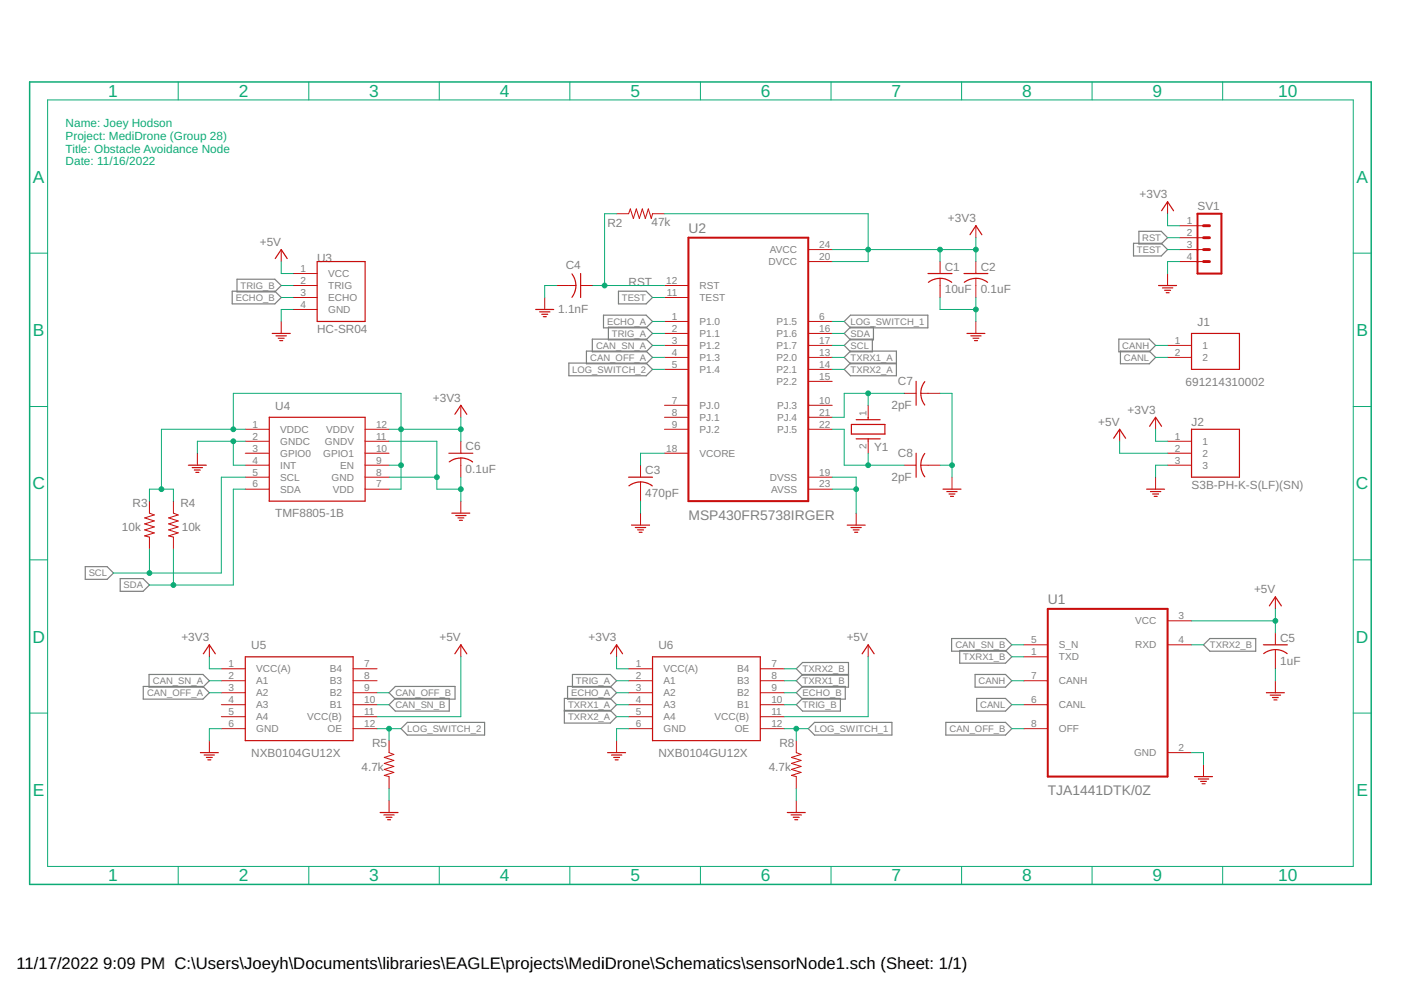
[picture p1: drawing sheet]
<svg xmlns="http://www.w3.org/2000/svg" width="297mm" height="210mm" viewBox="0 0 297 210" stroke-linecap="round" stroke-linejoin="round" font-family="sans-serif">
<g fill="none" stroke="#808080" stroke-width=".25">
<path d="M50.2 59.2h8.1l1.3 1.3-1.3 1.4h-8.1zM240.3 51.6h5.9l1.3 1.3-1.3 1.4h-5.9zM241.5 49h4.7l1.3 1.4-1.3 1.3h-4.7zM49.2 61.7h9.1l1.3 1.4-1.3 1.3h-9.1zM120.6 77h16.4l1.3 1.3-1.3 1.4h-16.4zM124.3 74.4h12.7l1.3 1.4-1.3 1.3h-12.7zM125.6 71.9h11.4l1.3 1.3-1.3 1.4h-11.4zM128 66.8h9l1.3 1.4-1.3 1.3h-9zM129 69.4h8l1.3 1.3-1.3 1.4h-8zM131.1 61.7h5.9l1.3 1.4-1.3 1.3h-5.9zM179 73.2l1.3-1.3h4.7v2.7h-4.7zM179 70.7l1.3-1.3h4.9v2.7h-4.9z"/>
<path d="M179 68.2l1.3-1.4h16.4v2.7h-16.4zM190.1 77h-9.8l-1.3 1.3 1.3 1.4h9.8v-5.3h-9.8l-1.3 1.4 1.3 1.3h9.8M237.2 71.9h6.5l1.3 1.3-1.3 1.4h-6.5zM237.6 74.4h6.1l1.3 1.4-1.3 1.3h-6.1zM18.1 120.1h4.6l1.4 1.4-1.4 1.3h-4.6zM25.5 122.7h4.8l1.4 1.3-1.4 1.4h-4.8zM201.8 135.4h11.4l1.3 1.3-1.3 1.4h-11.4zM203.5 137.9h9.7l1.3 1.4-1.3 1.3h-9.7zM255.2 136.7l1.3-1.3h9.7v2.7h-9.7zM30.4 145.5h12.6l1.4 1.4-1.4 1.3h-12.6zM31.6 143h11.4l1.4 1.3-1.4 1.4h-11.4zM82.5 149.4l1.3-1.3h11.4v2.7h-11.4z"/>
<path d="M82.5 146.9l1.3-1.4h12.7v2.7h-12.7zM85 154.5l1.4-1.3h16.3v2.7h-16.3zM119.7 150.6h9.7l1.3 1.4-1.3 1.3h-9.7v-5.2h9.7l1.3 1.3-1.3 1.4h-9.7M120.3 145.5h9.1l1.3 1.4-1.3 1.3h-9.1zM121.4 143h8l1.3 1.3-1.3 1.4h-8zM168.8 149.4l1.4-1.3h8v2.7h-8zM168.8 146.9l1.4-1.4h9v2.7h-9zM171.4 154.5l1.3-1.3h16.4v2.7h-16.4zM179.9 143h-9.7l-1.4 1.3 1.4 1.4h9.7v-5.2h-9.7l-1.4 1.3 1.4 1.4h9.7M200.5 153.2h12.7l1.3 1.3-1.3 1.4h-12.7zM206.7 143h6.5l1.3 1.3-1.3 1.4h-6.5zM207.1 148.1h6.1l1.3 1.3-1.3 1.4h-6.1z"/>
</g>
<path d="M146 50.4h25.4v55.9h-25.4zM253.9 45.3h5.1v12.7h-5.1zM222.1 129.1h25.4v35.6h-25.4z" fill="none" stroke="#c90d0c" stroke-width=".42"/>
<g fill="none" stroke="#c90d0c" stroke-width=".21">
<path d="M59.6 52.9v2.6M62.2 58h5M130.7 45.3h2.6l.3-1 .7 2 .6-2 .7 2 .6-2 .6 2 .7-2 .6 2 .2-1h2.6M171.4 52.9h5M171.4 55.5h5M199.3 55.5v2.5M199.3 59v4.1M206.9 47.9v2.5M206.9 55.5v2.5M206.9 59v4.1M247.5 42.8v2.5M247.5 58v2.5"/>
<path d="M250.1 52.9h5.1M250.1 55.5h5.1M250.1 47.9h5.1M250.1 50.4h5.1M59.6 68.2v2.5M62.2 60.5h5M62.2 63.1h5M62.2 65.6h5M115.5 63.1v2.5M118 60.5h4.1M123.1 60.5h2.5M140.9 60.5h5.1"/>
<path d="M140.9 63.1h5.1M140.9 68.2h5.1M140.9 70.7h5.1M140.9 73.2h5.1M140.9 75.8h5.1M140.9 78.3h5.1M171.4 68.2h5M171.4 70.7h5M171.4 73.2h5M171.4 75.8h5M171.4 78.3h5M206.9 68.2v2.5"/>
<path d="M247.5 73.2h5.1M247.5 75.8h5.1M41.8 96.1v2.5M52 91h5.1M52 96.1h5.1M52 93.6h5.1M52 98.6h5.1M77.4 91h5.1M77.4 96.1h5.1M77.4 93.6h5.1M77.4 98.6h5.1M97.7 85.9v2.6"/>
<path d="M97.7 93.6v2.5M97.7 97.1v4.1M135.8 98.6v2.6M140.9 85.9h5.1M140.9 88.5h5.1M140.9 91h5.1M140.9 96.1h5.1M171.4 85.9h5M171.4 88.5h5M171.4 91h5M171.4 80.9h5M184.1 85.9v2.6"/>
<path d="M184.1 93.6v2.5M191.7 98.6h2.5M191.7 83.4h2.5M195.2 98.6h4.1M195.2 83.4h4.1M237.4 91v2.6M245 88.5v2.5M247.5 96.1h5.1M247.5 93.6h5.1M247.5 98.6h5.1M31.7 106.3v2.5l1 .4-2 .6 2 .6-2 .7 2 .6-2 .7 2 .6-2 .6 1 .3v2.5M36.8 106.3v2.5l1 .4-2 .6 2 .6-2 .7 2 .6-2 .7 2 .6-2 .6 1 .3v2.5"/>
<path d="M52 101.2h5.1M52 103.7h5.1M77.4 101.2h5.1M77.4 103.7h5.1M97.7 106.3v2.5M135.8 102.2v4.1M135.8 108.8v2.5M171.4 101.2h5M171.4 103.7h5M181.5 108.8v2.5M201.8 101.2v2.5M245 101.2v2.5"/>
<path d="M44.4 136.7v2.6M97.7 136.7v2.6M130.7 136.7v2.6M184.1 136.7v2.6M217.1 136.7h5M217.1 139.3h5M247.5 136.7h5.1M247.5 131.6h5.1M270.4 126.6v2.5M270.4 134.2v2.5M270.4 137.7v4.1M44.4 157v2.6"/>
<path d="M46.9 144.3h5.1M46.9 149.4h5.1M46.9 154.5h5.1M46.9 141.8h5.1M46.9 146.9h5.1M46.9 152h5.1M74.9 144.3h5M74.9 149.4h5M74.9 154.5h5M74.9 141.8h5M74.9 146.9h5M74.9 152h5"/>
<path d="M82.5 157v2.6l1 .4-2 .6 2 .6-2 .7 2 .6-2 .6 2 .7-2 .6 1 .3v2.5M130.7 157v2.6M133.3 144.3h5M133.3 149.4h5M133.3 154.5h5M133.3 141.8h5M133.3 146.9h5M133.3 152h5M161.2 144.3h5.1M161.2 149.4h5.1M161.2 154.5h5.1M161.2 141.8h5.1"/>
<path d="M161.2 146.9h5.1M161.2 152h5.1M168.8 157v2.6l1 .4-2 .6 2 .6-2 .7 2 .6-2 .6 2 .7-2 .6 1 .3v2.5M217.1 144.3h5M217.1 149.4h5M217.1 154.5h5M247.5 159.6h5.1M270.4 144.3v2.6M82.5 169.7v2.6M168.8 169.7v2.6M255.2 162.1v2.6"/>
</g>
<g fill="none" stroke="#c90d0c" stroke-width=".25">
<path d="M58.4 54.8l1.2-1.9 1.3 1.9M67.2 55.5h10.2v12.7h-10.2zM121.3 58.1l.5 .9 .3 1.5M123.1 58v5.1M196.8 58h5M196.8 59.9a4 4 0 0 1 5 0M204.4 58h5M204.4 59.9a4 4 0 0 1 5 0M205.7 49.8l1.2-1.9 1.3 1.9M246.3 44.7l1.2-1.9 1.3 1.9M57.7 70.7h3.8M58.5 71.2h2.2"/>
<path d="M59 71.7h1.2M59.3 72.2h.6M113.6 65.6h3.8M114.4 66.1h2.2M114.9 66.6h1.2M115.2 67.1h.6M122.1 60.5l-.3 1.6-.5 .9M205 70.7h3.8M205.8 71.2h2.2M206.3 71.7h1.2M206.6 72.2h.6M245.6 60.5h3.8"/>
<path d="M246.5 61h2.1M246.9 61.6h1.3M247.2 62.1h.7M252.6 70.7h10.2v7.6h-10.2zM39.9 98.6h3.9M40.7 99.1h2.2M41.2 99.7h1.3M57.1 88.5h20.3v17.8h-20.3zM95.2 96.1h5M95.2 97.9a4 4 0 0 1 5 0M96.4 87.8l1.3-1.9 1.3 1.9M180.5 90h7.1v2h-7.1z"/>
<path d="M181.5 89h5.1M181.5 93h5.1M184.1 88.5v.5M184.1 93v.6M194.2 80.9v5M194.2 96.1v5.1M196.1 80.9a4 4 0 0 0 0 5M196.1 96.1a4 4 0 0 0 0 5M236.1 92.9l1.3-1.9 1.3 1.9M243.7 90.4l1.3-1.9 1.3 1.9M252.6 91h10.2v10.2h-10.2zM41.5 100.2h.7"/>
<path d="M95.8 108.8h3.8M96.6 109.3h2.2M97.1 109.8h1.2M97.4 110.3h.6M133.3 101.2h5M133.3 103a4 4 0 0 1 5 0M133.9 111.3h3.8M134.7 111.8h2.2M135.2 112.4h1.2M135.5 112.9h.6M179.6 111.3h3.8M180.4 111.8h2.2"/>
<path d="M180.9 112.4h1.2M181.2 112.9h.6M199.9 103.7h3.9M200.7 104.2h2.2M201.2 104.7h1.3M201.5 105.2h.7M243.1 103.7h3.8M243.9 104.2h2.2M244.4 104.7h1.2M244.7 105.2h.6M43.1 138.6l1.3-1.9 1.3 1.9M52 139.3h22.9v17.7h-22.9z"/>
<path d="M96.4 138.6l1.3-1.9 1.3 1.9M129.5 138.6l1.2-1.9 1.3 1.9M138.3 139.3h22.9v17.7h-22.9zM182.8 138.6l1.3-1.9 1.2 1.9M267.9 136.7h5M267.9 138.6a4.1 4.1 0 0 1 5 0M269.1 128.5l1.3-1.9 1.3 1.9M42.5 159.6h3.8M128.8 159.6h3.8M268.5 146.9h3.8M269.3 147.4h2.2M269.8 147.9h1.2"/>
<path d="M270.1 148.4h.6M43.3 160.1h2.2M43.8 160.6h1.2M44.1 161.1h.6M80.6 172.3h3.8M81.4 172.8h2.2M81.9 173.3h1.2M82.2 173.8h.6M129.6 160.1h2.2M130.1 160.6h1.3M130.4 161.1h.7M166.9 172.3h3.8"/>
<path d="M167.7 172.8h2.2M168.2 173.3h1.2M168.5 173.8h.6M253.3 164.7h3.8M254.1 165.2h2.2M254.6 165.7h1.2M254.9 166.2h.6"/>
</g>
<path d="M255.2 52.9h1.2M255.2 50.4h1.2M255.2 47.9h1.2M255.2 55.5h1.2" fill="none" stroke="#c90d0c" stroke-width=".61"/>
<path d="M6.3 17.4h284.4v170.1h-284.4z" fill="none" stroke="#0dab76" stroke-width=".32"/>
<g fill="none" stroke="#0dab76" stroke-width=".21">
<path d="M37.8 17.4v3.8M65.5 17.4v3.8M93.1 17.4v3.8M120.8 17.4v3.8M148.5 17.4v3.8M176.2 17.4v3.8M203.9 17.4v3.8M231.5 17.4v3.8M259.2 17.4v3.8M10.1 21.2h276.8v162.5h-276.8zM6.3 53.7h3.8M59.6 55.5v2.5h2.6"/>
<path d="M130.7 45.3h-2.5v15.2M140.9 45.3h43.2v10.2h-7.7M176.4 52.9h30.5M199.3 52.9v2.6M206.9 50.4v5.1M247.5 45.3v2.6h2.6M247.5 50.4h2.6M247.5 52.9h2.6M250.1 55.5h-2.6v2.5M286.9 53.7h3.8M59.6 60.5h2.6M59.6 63.1h2.6"/>
<path d="M62.2 65.6h-2.6v2.6M118 60.5h-2.5v2.6M125.6 60.5h15.3M138.3 78.3h2.6M138.3 73.2h2.6M138.3 70.7h2.6M138.3 75.8h2.6M138.3 63.1h2.6M138.3 68.2h2.6M176.4 78.3h2.6M176.4 73.2h2.6M176.4 70.7h2.6"/>
<path d="M176.4 75.8h2.6M176.4 68.2h2.6M199.3 63.1v2.5h7.6M206.9 63.1v5.1M245 73.2h2.5M245 75.8h2.5M6.3 86.2h3.8M49.5 91v-7.6h35.5v20.3h-2.5M49.5 93.6v5h2.5M52 93.6h-10.2v2.5M52 91h-17.8v12.7M82.5 93.6h10.1v10.1h5.1"/>
<path d="M82.5 98.6h2.5M82.5 91h15.2M97.7 88.5v5.1M140.9 96.1h-5.1v2.5M176.4 91h2.6v7.6h12.7M184.1 83.4v2.5M184.1 96.1v2.5M191.7 83.4h-12.7v5.1h-2.6M199.3 98.6h2.5M199.3 83.4h2.5v17.8M237.4 93.6v2.5h10.1M245 91v2.6h2.5"/>
<path d="M247.5 98.6h-2.5v2.6M286.9 86.2h3.8M6.3 118.7h3.8M31.7 106.3v-2.6h5.1v2.6M31.7 116.4v5.1M36.8 116.4v7.6M52 103.7h-2.5v20.3h-17.8M52 101.2h-5.1v20.3h-22.8M82.5 101.2h10.1M97.7 101.2v5.1M135.8 106.3v2.5M176.4 101.2h5.1v7.6"/>
<path d="M176.4 103.7h5.1M286.9 118.7h3.8M44.4 139.3v2.5h2.5M97.7 139.3v12.7h-17.8M130.7 139.3v2.5h2.6M184.1 139.3v12.7h-17.8M214.5 136.7h2.6M214.5 139.3h2.6M252.6 131.6h17.8M252.6 136.7h2.6M270.4 129.1v5.1M6.3 151.2h3.8"/>
<path d="M44.4 144.3h2.5M44.4 146.9h2.5M46.9 154.5h-2.5v2.5M79.9 154.5h5.1M79.9 149.4h2.6M79.9 146.9h2.6M82.5 154.5v2.5M130.7 152h2.6M130.7 149.4h2.6M130.7 144.3h2.6M130.7 146.9h2.6M133.3 154.5h-2.6v2.5"/>
<path d="M166.3 154.5h5.1M166.3 141.8h2.5M166.3 149.4h2.5M166.3 144.3h2.5M166.3 146.9h2.5M168.8 154.5v2.5M214.5 154.5h2.6M214.5 149.4h2.6M214.5 144.3h2.6M252.6 159.6h2.6v2.5M270.4 141.8v2.5M286.9 151.2h3.8"/>
<path d="M82.5 167.2v2.5M168.8 167.2v2.5M37.8 183.7v3.8M65.5 183.7v3.8M93.1 183.7v3.8M120.8 183.7v3.8M148.5 183.7v3.8M176.2 183.7v3.8M203.9 183.7v3.8M231.5 183.7v3.8M259.2 183.7v3.8"/>
</g>
<g fill="#0dab76" stroke="#0dab76" stroke-width=".21">
<circle cx="181.5" cy="103.7" r=".51"/>
<circle cx="206.9" cy="65.6" r=".51"/>
<circle cx="49.5" cy="93.6" r=".51"/>
<circle cx="97.7" cy="103.7" r=".51"/>
<circle cx="92.6" cy="101.2" r=".51"/>
<circle cx="201.8" cy="98.6" r=".51"/>
<circle cx="128.2" cy="60.5" r=".51"/>
<circle cx="206.9" cy="52.9" r=".51"/>
<circle cx="184.1" cy="52.9" r=".51"/>
<circle cx="199.3" cy="52.9" r=".51"/>
<circle cx="85" cy="91" r=".51"/>
<circle cx="49.5" cy="91" r=".51"/>
<circle cx="34.2" cy="103.7" r=".51"/>
<circle cx="85" cy="98.6" r=".51"/>
<circle cx="97.7" cy="91" r=".51"/>
<circle cx="270.4" cy="131.6" r=".51"/>
<circle cx="82.5" cy="154.5" r=".51"/>
<circle cx="31.7" cy="121.5" r=".51"/>
<circle cx="36.8" cy="124" r=".51"/>
<circle cx="184.1" cy="83.4" r=".51"/>
<circle cx="184.1" cy="98.6" r=".51"/>
<circle cx="168.8" cy="154.5" r=".51"/>
</g>
<g font-size="3.7" fill="#0dab76">
<text x="22.9" y="20.6">1</text>
<text x="50.6" y="20.6">2</text>
<text x="78.3" y="20.6">3</text>
<text x="106" y="20.6">4</text>
<text x="133.6" y="20.6">5</text>
<text x="161.3" y="20.6">6</text>
<text x="189" y="20.6">7</text>
<text x="216.7" y="20.6">8</text>
<text x="244.4" y="20.6">9</text>
<text x="271" y="20.6">10</text>
<text x="7" y="38.7">A</text>
<text x="287.6" y="38.7">A</text>
<text x="7" y="71.2">B</text>
<text x="287.6" y="71.2">B</text>
<text x="6.9" y="103.7">C</text>
<text x="287.5" y="103.7">C</text>
<text x="6.9" y="136.2">D</text>
<text x="287.5" y="136.2">D</text>
<text x="7" y="168.7">E</text>
<text x="287.6" y="168.7">E</text>
<text x="22.9" y="186.9">1</text>
<text x="50.6" y="186.9">2</text>
<text x="78.3" y="186.9">3</text>
<text x="106" y="186.9">4</text>
<text x="133.6" y="186.9">5</text>
<text x="161.3" y="186.9">6</text>
<text x="189" y="186.9">7</text>
<text x="216.7" y="186.9">8</text>
<text x="244.4" y="186.9">9</text>
<text x="271" y="186.9">10</text>
</g>
<g font-size="3.5">
<text x="3.5" y="205.4">11/17/2022</text>
<text x="21.9" y="205.4">9:09 PM C:\Users\Joeyh\Documents\libraries\EAGLE\projects\MediDrone\Schematics\sensorNode1.sch (Sheet: 1/1)</text>
</g>
<g font-size="2.9" fill="#808080">
<text x="146" y="49.4">U2</text>
<text x="146" y="110.3">MSP430FR5738IRGER</text>
<text x="222.2" y="128.1">U1</text>
<text x="222.2" y="168.7">TJA1441DTK/0Z</text>
</g>
<g font-size="2.5" fill="#0dab76">
<text x="13.9" y="27">Name: Joey Hodson</text>
<text x="13.9" y="29.7">Project: MediDrone (Group 28)</text>
<text x="13.9" y="32.4">Title: Obstacle Avoidance Node</text>
<text x="13.9" y="35">Date: 11/16/2022</text>
</g>
<g font-size="2.5" fill="#808080">
<text x="138.1" y="47.8">47k</text>
<text x="201" y="47.1">+3V3</text>
<text x="241.6" y="42">+3V3</text>
<text x="253.9" y="44.5">SV1</text>
<text x="55.1" y="52.2">+5V</text>
<text x="128.8" y="48.1">R2</text>
<text x="67.2" y="55.5">U3</text>
<text x="119.9" y="57">C4</text>
<text x="200.3" y="57.4">C1</text>
<text x="207.9" y="57.4">C2</text>
<text x="133.3" y="60.5">RST</text>
<text x="200.3" y="62.2">10uF</text>
<text x="207.9" y="62.2">0.1uF</text>
<text x="67.2" y="70.7">HC-SR04</text>
<text x="118.3" y="66.4">1.1nF</text>
<text x="253.9" y="69.1">J1</text>
<text x="190.4" y="81.6">C7</text>
<text x="251.4" y="81.7">691214310002</text>
<text x="58.4" y="86.8">U4</text>
<text x="91.8" y="85.2">+3V3</text>
<text x="189" y="86.7">2pF</text>
<text x="239.1" y="87.7">+3V3</text>
<text x="98.7" y="95.5">C6</text>
<text x="185.3" y="95.7">Y1</text>
<text x="232.9" y="90.3">+5V</text>
<text x="252.6" y="90.3">J2</text>
<text x="98.7" y="100.3">0.1uF</text>
<text x="136.8" y="100.5">C3</text>
<text x="189" y="101.9">2pF</text>
<text x="190.4" y="96.9">C8</text>
<text x="28.1" y="107.5">R3</text>
<text x="38.3" y="107.5">R4</text>
<text x="136.8" y="105.4">470pF</text>
<text x="252.6" y="103.7">S3B-PH-K-S(LF)(SN)</text>
<text x="25.8" y="112.6">10k</text>
<text x="38.5" y="112.6">10k</text>
<text x="58.4" y="109.7">TMF8805-1B</text>
<text x="265.9" y="125.8">+5V</text>
<text x="38.5" y="136">+3V3</text>
<text x="53.3" y="137.6">U5</text>
<text x="93.2" y="136">+5V</text>
<text x="124.8" y="136">+3V3</text>
<text x="139.6" y="137.6">U6</text>
<text x="179.5" y="136">+5V</text>
<text x="271.4" y="136.1">C5</text>
<text x="271.4" y="140.9">1uF</text>
<text x="53.3" y="160.5">NXB0104GU12X</text>
<text x="78.9" y="158.3">R5</text>
<text x="139.6" y="160.5">NXB0104GU12X</text>
<text x="165.2" y="158.3">R8</text>
<text x="76.6" y="163.4">4.7k</text>
<text x="163" y="163.4">4.7k</text>
</g>
<g font-size="2.1" fill="#808080">
<text x="251.6" y="47.5">1</text>
<text x="163.2" y="53.7">AVCC</text>
<text x="173.7" y="52.6">24</text>
<text x="251.6" y="50">2</text>
<text x="251.6" y="52.6">3</text>
<text x="63.7" y="57.7">1</text>
<text x="69.6" y="58.8">VCC</text>
<text x="163" y="56.2">DVCC</text>
<text x="173.7" y="55.1">20</text>
<text x="251.6" y="55.1">4</text>
<text x="63.7" y="65.3">4</text>
<text x="63.7" y="60.2">2</text>
<text x="63.7" y="62.7">3</text>
<text x="69.6" y="61.3">TRIG</text>
<text x="69.6" y="63.8">ECHO</text>
<text x="141.3" y="60.2">12</text>
<text x="141.4" y="62.7">11</text>
<text x="148.3" y="61.3">RST</text>
<text x="148.3" y="63.8">TEST</text>
<text x="69.6" y="66.4">GND</text>
<text x="142.4" y="67.8">1</text>
<text x="142.4" y="70.3">2</text>
<text x="148.3" y="68.9">P1.0</text>
<text x="148.3" y="71.5">P1.1</text>
<text x="164.6" y="68.9">P1.5</text>
<text x="164.6" y="71.5">P1.6</text>
<text x="173.7" y="67.8">6</text>
<text x="173.7" y="70.3">16</text>
<text x="142.4" y="72.9">3</text>
<text x="142.4" y="75.4">4</text>
<text x="142.4" y="78">5</text>
<text x="148.3" y="74">P1.2</text>
<text x="148.3" y="76.5">P1.3</text>
<text x="164.6" y="74">P1.7</text>
<text x="164.6" y="76.5">P2.0</text>
<text x="173.7" y="72.9">17</text>
<text x="173.7" y="75.4">13</text>
<text x="173.7" y="78">14</text>
<text x="249.1" y="72.9">1</text>
<text x="249.1" y="75.4">2</text>
<text x="255" y="74">1</text>
<text x="255" y="76.5">2</text>
<text x="148.3" y="79.1">P1.4</text>
<text x="164.6" y="79.1">P2.1</text>
<text x="164.6" y="81.6">P2.2</text>
<text x="173.7" y="80.5">15</text>
<text x="142.4" y="85.6">7</text>
<text x="142.4" y="88.1">8</text>
<text x="148.3" y="86.7">PJ.0</text>
<text x="148.3" y="89.2">PJ.1</text>
<text x="164.7" y="86.7">PJ.3</text>
<text x="164.7" y="89.2">PJ.4</text>
<text x="173.7" y="85.6">10</text>
<text x="173.7" y="88.1">21</text>
<text x="183.7" y="88.1" transform="rotate(-90 183.7 88.1)">1</text>
<text x="53.6" y="90.7">1</text>
<text x="53.6" y="93.2">2</text>
<text x="53.6" y="95.7">3</text>
<text x="59.4" y="91.8">VDDC</text>
<text x="59.4" y="94.3">GNDC</text>
<text x="68.9" y="94.3">GNDV</text>
<text x="69.1" y="91.8">VDDV</text>
<text x="79.7" y="95.7">10</text>
<text x="79.7" y="93.2">11</text>
<text x="79.7" y="90.7">12</text>
<text x="141.3" y="95.7">18</text>
<text x="142.4" y="90.7">9</text>
<text x="148.3" y="91.8">PJ.2</text>
<text x="164.7" y="91.8">PJ.5</text>
<text x="173.7" y="90.7">22</text>
<text x="183.7" y="95.1" transform="rotate(-90 183.7 95.1)">2</text>
<text x="249.1" y="93.2">1</text>
<text x="249.1" y="95.7">2</text>
<text x="255" y="94.3">1</text>
<text x="53.6" y="98.3">4</text>
<text x="53.6" y="100.8">5</text>
<text x="59.4" y="96.9">GPIO0</text>
<text x="59.4" y="99.4">INT</text>
<text x="59.4" y="101.9">SCL</text>
<text x="68.5" y="96.9">GPIO1</text>
<text x="70.3" y="101.9">GND</text>
<text x="72.1" y="99.4">EN</text>
<text x="79.7" y="100.8">8</text>
<text x="79.7" y="98.3">9</text>
<text x="148.3" y="96.9">VCORE</text>
<text x="163.2" y="101.9">DVSS</text>
<text x="173.7" y="100.8">19</text>
<text x="249.1" y="98.3">3</text>
<text x="255" y="96.9">2</text>
<text x="255" y="99.4">3</text>
<text x="53.6" y="103.4">6</text>
<text x="59.4" y="104.5">SDA</text>
<text x="70.6" y="104.5">VDD</text>
<text x="79.7" y="103.4">7</text>
<text x="163.5" y="104.5">AVSS</text>
<text x="173.7" y="103.4">23</text>
<text x="249.9" y="131.3">3</text>
<text x="218.6" y="136.4">5</text>
<text x="224.5" y="137.5">S_N</text>
<text x="240.7" y="132.4">VCC</text>
<text x="240.7" y="137.5">RXD</text>
<text x="249.9" y="136.4">4</text>
<text x="48.5" y="141.4">1</text>
<text x="48.5" y="144">2</text>
<text x="54.3" y="142.6">VCC(A)</text>
<text x="69.9" y="142.6">B4</text>
<text x="77.2" y="141.4">7</text>
<text x="77.2" y="144">8</text>
<text x="134.8" y="141.4">1</text>
<text x="134.8" y="144">2</text>
<text x="140.7" y="142.6">VCC(A)</text>
<text x="156.3" y="142.6">B4</text>
<text x="163.5" y="141.4">7</text>
<text x="163.5" y="144">8</text>
<text x="218.6" y="138.9">1</text>
<text x="218.6" y="144">7</text>
<text x="224.5" y="140">TXD</text>
<text x="48.5" y="146.5">3</text>
<text x="48.5" y="149.1">4</text>
<text x="54.3" y="145.1">A1</text>
<text x="54.3" y="147.6">A2</text>
<text x="69.9" y="145.1">B3</text>
<text x="69.9" y="147.6">B2</text>
<text x="77.2" y="146.5">9</text>
<text x="77.2" y="149.1">10</text>
<text x="134.8" y="146.5">3</text>
<text x="134.8" y="149.1">4</text>
<text x="140.7" y="145.1">A1</text>
<text x="140.7" y="147.6">A2</text>
<text x="156.3" y="145.1">B3</text>
<text x="156.3" y="147.6">B2</text>
<text x="163.5" y="146.5">9</text>
<text x="163.5" y="149.1">10</text>
<text x="218.6" y="149.1">6</text>
<text x="224.5" y="145.1">CANH</text>
<text x="48.5" y="151.6">5</text>
<text x="48.5" y="154.1">6</text>
<text x="54.3" y="150.2">A3</text>
<text x="54.3" y="152.7">A4</text>
<text x="54.3" y="155.3">GND</text>
<text x="65.2" y="152.7">VCC(B)</text>
<text x="69.4" y="155.3">OE</text>
<text x="69.9" y="150.2">B1</text>
<text x="77.2" y="151.6">11</text>
<text x="77.2" y="154.1">12</text>
<text x="134.8" y="151.6">5</text>
<text x="134.8" y="154.1">6</text>
<text x="140.7" y="150.2">A3</text>
<text x="140.7" y="152.7">A4</text>
<text x="140.7" y="155.3">GND</text>
<text x="151.5" y="152.7">VCC(B)</text>
<text x="155.8" y="155.3">OE</text>
<text x="156.3" y="150.2">B1</text>
<text x="163.5" y="151.6">11</text>
<text x="163.5" y="154.1">12</text>
<text x="218.6" y="154.1">8</text>
<text x="224.5" y="150.2">CANL</text>
<text x="224.5" y="155.3">OFF</text>
<text x="240.4" y="160.3">GND</text>
<text x="249.9" y="159.2">2</text>
</g>
<g font-size="2" fill="#808080">
<text x="241" y="53.6">TEST</text>
<text x="242.2" y="51.1">RST</text>
<text x="50" y="63.8">ECHO_B</text>
<text x="51" y="61.3">TRIG_B</text>
<text x="131.8" y="63.8">TEST</text>
<text x="128.7" y="68.9">ECHO_A</text>
<text x="129.7" y="71.4">TRIG_A</text>
<text x="180.3" y="71.4">SDA</text>
<text x="180.3" y="68.9">LOG_SWITCH_1</text>
<text x="125.1" y="76.5">CAN_OFF_A</text>
<text x="126.4" y="73.9">CAN_SN_A</text>
<text x="180.3" y="74">SCL</text>
<text x="180.3" y="76.5">TXRX1_A</text>
<text x="237.9" y="73.9">CANH</text>
<text x="238.3" y="76.5">CANL</text>
<text x="121.3" y="79">LOG_SWITCH_2</text>
<text x="180.3" y="79">TXRX2_A</text>
<text x="18.8" y="122.2">SCL</text>
<text x="26.2" y="124.7">SDA</text>
<text x="202.6" y="137.4">CAN_SN_B</text>
<text x="256.5" y="137.4">TXRX2_B</text>
<text x="170.2" y="142.5">TXRX2_B</text>
<text x="204.2" y="140">TXRX1_B</text>
<text x="31.2" y="147.6">CAN_OFF_A</text>
<text x="32.4" y="145">CAN_SN_A</text>
<text x="83.8" y="147.6">CAN_OFF_B</text>
<text x="121.1" y="147.6">ECHO_A</text>
<text x="122.1" y="145">TRIG_A</text>
<text x="170.2" y="145.1">TXRX1_B</text>
<text x="170.2" y="147.6">ECHO_B</text>
<text x="207.5" y="145">CANH</text>
<text x="83.8" y="150.1">CAN_SN_B</text>
<text x="86.4" y="155.2">LOG_SWITCH_2</text>
<text x="120.4" y="150.1">TXRX1_A</text>
<text x="120.4" y="152.7">TXRX2_A</text>
<text x="170.2" y="150.1">TRIG_B</text>
<text x="172.7" y="155.2">LOG_SWITCH_1</text>
<text x="201.3" y="155.2">CAN_OFF_B</text>
<text x="207.8" y="150.1">CANL</text>
</g>
</svg>
